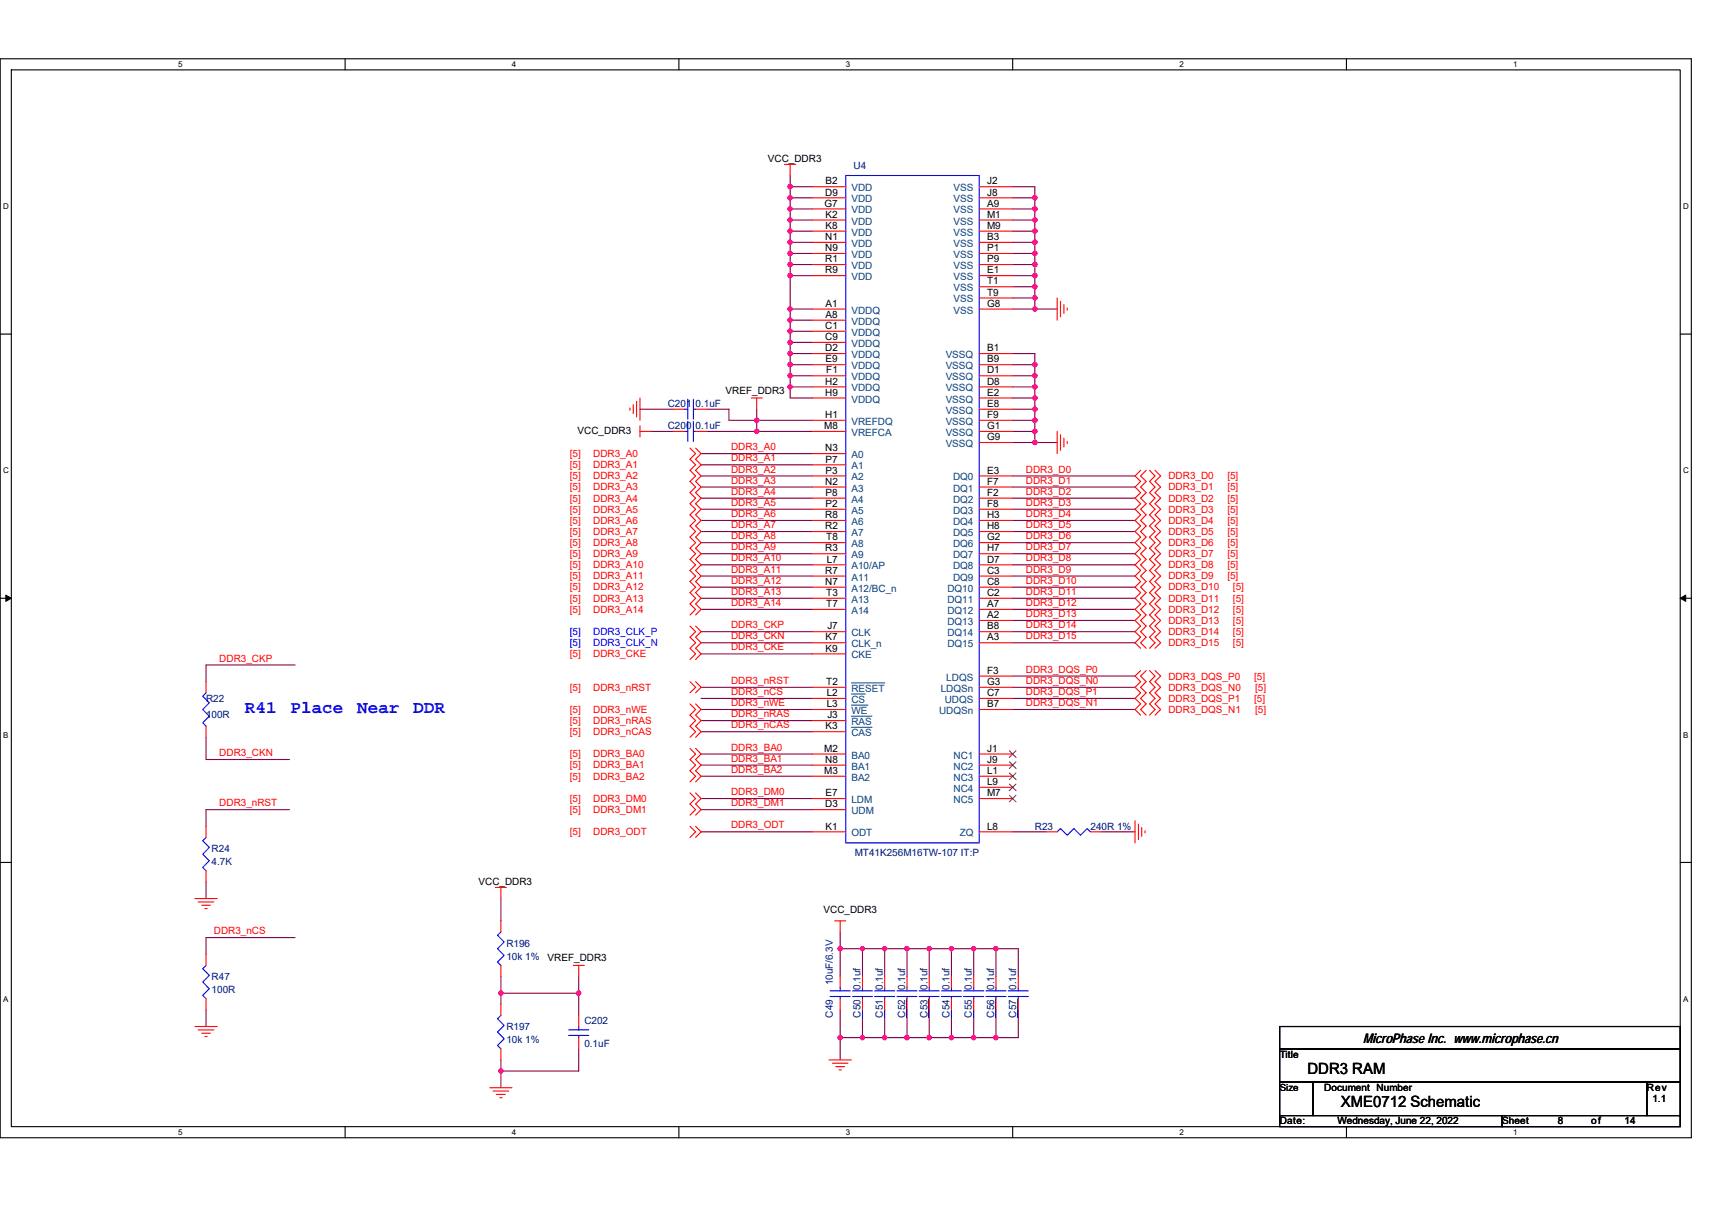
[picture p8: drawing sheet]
<svg xmlns="http://www.w3.org/2000/svg" width="297mm" height="210mm" viewBox="0 0 297 210" stroke-linecap="round" stroke-linejoin="round" font-family="sans-serif">
<path d="M0 10.2h293.5v187.2h-293.5zM2 12.1h289.5v183.4h-289.5z" fill="none" stroke="#000" stroke-width=".19"/>
<g fill="#fff">
<path d="M30.9 10.4h.8v1.6h-.8z"/>
<path d="M30.9 195.7h.8v1.6h-.8z"/>
</g>
<path d="M59.9 10.2v1.9M59.9 195.5v1.9" fill="none" stroke="#000" stroke-width=".19"/>
<g fill="#fff">
<path d="M88.8 10.4h.8v1.6h-.8z"/>
<path d="M88.8 195.7h.8v1.6h-.8z"/>
</g>
<path d="M117.8 10.2v1.9M117.8 195.5v1.9" fill="none" stroke="#000" stroke-width=".19"/>
<g fill="#fff">
<path d="M146.7 10.4h.8v1.6h-.8z"/>
<path d="M146.7 195.7h.8v1.6h-.8z"/>
</g>
<path d="M175.7 10.2v1.9M175.7 195.5v1.9" fill="none" stroke="#000" stroke-width=".19"/>
<g fill="#fff">
<path d="M204.7 10.4h.7v1.6h-.7z"/>
<path d="M204.7 195.7h.7v1.6h-.7z"/>
</g>
<path d="M233.6 10.2v1.9M233.6 195.5v1.9" fill="none" stroke="#000" stroke-width=".19"/>
<g fill="#fff">
<path d="M262.6 10.4h.7v1.6h-.7z"/>
<path d="M262.6 195.7h.7v1.6h-.7z"/>
<path d="M.5 35.1h1v1.5h-1z"/>
<path d="M292 35.1h1v1.5h-1z"/>
<path d="M.5 80.9h1v1.5h-1z"/>
<path d="M292 80.9h1v1.5h-1z"/>
</g>
<path d="M0 58h2M291.5 58h2" fill="none" stroke="#000" stroke-width=".19"/>
<g fill="#fff">
<path d="M.5 126.7h.9v1.6h-.9z"/>
<path d="M292 126.7h.9v1.6h-.9z"/>
</g>
<path d="M0 103.8h2M291.5 103.8h2" fill="none" stroke="#000" stroke-width=".19"/>
<path d="M1 103.3l1 .5-1 .6zM291.5 103.8l1-.5v1.1z" fill="#000" stroke="#000" stroke-width=".17"/>
<g fill="#fff">
<path d="M.5 172.6h.9v1.5h-.9z"/>
<path d="M292 172.6h.9v1.5h-.9z"/>
</g>
<path d="M0 149.7h2M291.5 149.7h2M222 178.1h69.5v3.9h-69.5zM222 182h69.5v5.8h-69.5zM222 187.8h5.8v5.8h-5.8zM222 193.6h38.6v1.9h-38.6zM227.8 187.8h57.9v5.8h-57.9zM260.6 193.6h30.9v1.9h-30.9zM285.7 187.8h5.8v5.8h-5.8z" fill="none" stroke="#000" stroke-width=".19"/>
<g fill="none" stroke="#800040" stroke-width=".19">
<path d="M137.1 32.4v1.9M137.1 34.3v2M137.1 30.5v1.9M137.1 38.2v1.9M137.1 34.3h3.8M137.1 36.3h3.8M137.1 32.4h3.8M137.1 38.2h3.8M137.1 36.3v1.9M175.7 38.2h3.9M175.7 32.4h3.9v1.9M175.7 34.3h3.9"/>
<path d="M175.7 36.3h3.9M179.6 38.2v1.9M179.6 34.3v2M179.6 36.3v1.9M137.1 47.8v5.8M137.1 40.1v2M137.1 44v1.9M137.1 53.6v2M137.1 45.9v1.9M137.1 42.1v1.9M137.1 59.4v2M137.1 55.6v1.9"/>
<path d="M137.1 57.5v1.9M137.1 42.1h3.8M137.1 44h3.8M137.1 40.1h3.8M137.1 59.4h3.8M137.1 53.6h3.8M137.1 55.6h3.8M137.1 45.9h3.8M137.1 57.5h3.8M137.1 47.8h3.8M175.7 45.9h3.9M175.7 53.6h3.9"/>
<path d="M175.7 40.1h3.9M175.7 42.1h3.9M175.7 47.8h3.9M175.7 49.8h3.9M175.7 51.7h3.9M175.7 44h3.9M179.6 53.6h3.8M179.6 45.9v1.9M179.6 47.8v2M179.6 40.1v2M179.6 49.8v1.9M179.6 42.1v1.9"/>
<path d="M179.6 44v1.9M179.6 51.7v1.9M111 71h5.8M113 74.9h3.8M121.6 78.7h19.3M122.6 74.9h8.7M122.6 71h3.9v1.9h4.8v2M131.3 74.9h9.6M131.3 71v1.9h9.6M137.1 67.1v2h3.8M137.1 61.4v1.9M137.1 63.3v1.9"/>
<path d="M137.1 67.1h3.8M137.1 61.4h3.8M137.1 63.3h3.8M137.1 65.2h3.8M137.1 65.2v1.9M175.7 76.8h3.9M175.7 61.4h3.9v1.9M175.7 69.1h3.9M175.7 63.3h3.9M175.7 65.2h3.9M175.7 71h3.9M175.7 72.9h3.9"/>
<path d="M175.7 74.9h3.9M175.7 67.1h3.9M179.6 69.1v1.9M179.6 76.8h3.8M179.6 71v1.9M179.6 63.3v1.9M179.6 72.9v2M179.6 65.2v1.9M179.6 67.1v2M179.6 74.9v1.9M121.6 80.7h19.3M121.6 94.2h19.3"/>
<path d="M121.6 82.6h19.3M121.6 86.4h19.3M121.6 84.5h19.3M121.6 88.4h19.3M121.6 98h19.3M121.6 92.2h19.3M121.6 90.3h19.3M121.6 96.1h19.3M121.6 100h19.3M175.7 96.1h21.2M175.7 88.4h21.2M175.7 90.3h21.2"/>
<path d="M175.7 92.2h21.2M175.7 94.2h21.2M175.7 84.5h21.2M175.7 86.4h21.2M175.7 98h21.2M175.7 100h21.2M175.7 82.6h21.2M51.2 115.4h-15.5v2.9M121.6 105.7h19.3M121.6 103.8h19.3M121.6 101.9h19.3M121.6 113.5h19.3"/>
<path d="M121.6 109.6h19.3M121.6 111.5h19.3M121.6 119.3h19.3M175.7 117.3h21.2M175.7 119.3h21.2M175.7 101.9h21.2M175.7 105.7h21.2M175.7 107.7h21.2M175.7 109.6h21.2M175.7 111.5h21.2M175.7 103.8h21.2M35.7 128v3.8h14.5"/>
<path d="M121.6 138.6h19.3M121.6 132.8h19.3M121.6 134.7h19.3M121.6 130.9h19.3M121.6 125.1h19.3M121.6 127h19.3M121.6 123.1h19.3M121.6 121.2h19.3M175.7 121.2h21.2M175.7 123.1h21.2M35.7 153.1v2.8M50.2 140.5h-14.5v2.9"/>
<path d="M86.9 155.9v3.9M121.6 140.5h19.3M121.6 144.4h19.3M175.7 144.4h5.8M191.2 144.4h5.7M35.7 175.2v2.9M51.2 162.7h-15.5v2.9M86.9 172.4h13.5M86.9 169.5v2.9M86.9 172.4v1.9M100.4 169.5v2.9M100.4 172.4v3.8"/>
<path d="M145.8 161.7v2.9M145.8 164.6h3.8M145.8 175.2v4.9M145.8 164.6v4.9M149.6 175.2v4.9M149.6 164.6v4.9M149.6 164.6h3.9M153.5 164.6v4.9M153.5 164.6h3.9M153.5 175.2v4.9M157.4 175.2v4.9M157.4 164.6v4.9"/>
<path d="M157.4 164.6h3.8M161.2 164.6h3.9v4.9M161.2 164.6v4.9M161.2 175.2v4.9M165.1 175.2v4.9M165.1 164.6h3.8M168.9 164.6v4.9M168.9 164.6h3.9M168.9 175.2v4.9M172.8 175.2v4.9M172.8 164.6v4.9M172.8 164.6h3.9v4.9"/>
<path d="M176.7 175.2v4.9h-3.9M86.9 185.9v2.9M86.9 183.9v2M100.4 182v3.9h-13.5M145.8 180.1h3.8M145.8 180.1v3.8M149.6 180.1h3.9M153.5 180.1h3.9M157.4 180.1h3.8M161.2 180.1h3.9M165.1 180.1h3.8M168.9 180.1h3.9"/>
</g>
<g fill="#f0f" stroke="#f0f" stroke-width=".19">
<circle cx="179.6" cy="71" r=".38"/>
<circle cx="179.6" cy="69.1" r=".38"/>
<circle cx="179.6" cy="47.8" r=".38"/>
<circle cx="179.6" cy="45.9" r=".38"/>
<circle cx="179.6" cy="40.1" r=".38"/>
<circle cx="179.6" cy="38.2" r=".38"/>
<circle cx="179.6" cy="36.2" r=".38"/>
<circle cx="179.6" cy="34.3" r=".38"/>
<circle cx="179.6" cy="49.8" r=".38"/>
<circle cx="179.6" cy="44" r=".38"/>
<circle cx="179.6" cy="42" r=".38"/>
<circle cx="179.6" cy="63.3" r=".38"/>
<circle cx="179.6" cy="65.2" r=".38"/>
<circle cx="179.6" cy="53.6" r=".38"/>
<circle cx="179.6" cy="51.7" r=".38"/>
<circle cx="137.1" cy="32.4" r=".38"/>
<circle cx="179.6" cy="72.9" r=".38"/>
<circle cx="179.6" cy="67.1" r=".38"/>
<circle cx="137.1" cy="47.8" r=".38"/>
<circle cx="137.1" cy="36.2" r=".38"/>
<circle cx="137.1" cy="34.3" r=".38"/>
<circle cx="179.6" cy="76.8" r=".38"/>
<circle cx="179.6" cy="74.9" r=".38"/>
<circle cx="137.1" cy="53.6" r=".38"/>
<circle cx="137.1" cy="42" r=".38"/>
<circle cx="137.1" cy="45.9" r=".38"/>
<circle cx="137.1" cy="44" r=".38"/>
<circle cx="137.1" cy="40.1" r=".38"/>
<circle cx="137.1" cy="38.2" r=".38"/>
<circle cx="137.1" cy="55.5" r=".38"/>
<circle cx="137.1" cy="67.1" r=".38"/>
<circle cx="137.1" cy="61.3" r=".38"/>
<circle cx="137.1" cy="63.3" r=".38"/>
<circle cx="137.1" cy="59.4" r=".38"/>
<circle cx="137.1" cy="57.5" r=".38"/>
<circle cx="137.1" cy="65.2" r=".38"/>
<circle cx="149.6" cy="180.1" r=".38"/>
<circle cx="145.8" cy="180.1" r=".38"/>
<circle cx="153.5" cy="180.1" r=".38"/>
<circle cx="157.4" cy="180.1" r=".38"/>
<circle cx="161.2" cy="180.1" r=".38"/>
<circle cx="165.1" cy="180.1" r=".38"/>
<circle cx="172.8" cy="180.1" r=".38"/>
<circle cx="168.9" cy="180.1" r=".38"/>
<circle cx="149.6" cy="164.6" r=".38"/>
<circle cx="145.8" cy="164.6" r=".38"/>
<circle cx="157.4" cy="164.6" r=".38"/>
<circle cx="153.5" cy="164.6" r=".38"/>
<circle cx="172.8" cy="164.6" r=".38"/>
<circle cx="165.1" cy="164.6" r=".38"/>
<circle cx="161.2" cy="164.6" r=".38"/>
<circle cx="168.9" cy="164.6" r=".38"/>
<circle cx="131.3" cy="74.9" r=".38"/>
<circle cx="131.3" cy="72.9" r=".38"/>
<circle cx="86.9" cy="185.9" r=".38"/>
<circle cx="86.9" cy="172.3" r=".38"/>
<circle cx="100.4" cy="172.3" r=".38"/>
</g>
<g fill="none" stroke="#f00" stroke-width=".19">
<path d="M136.1 28.5h2M137.1 28.5v2M140.9 32.4h5.8M140.9 34.3h5.8M140.9 36.3h5.8M140.9 38.2h5.8M169.9 32.4h5.8M169.9 34.3h5.8M169.9 36.3h5.8M169.9 38.2h5.8M140.9 40.1h5.8M140.9 42.1h5.8"/>
<path d="M140.9 44h5.8M140.9 45.9h5.8M140.9 47.8h5.8M140.9 53.6h5.8M140.9 55.6h5.8M140.9 57.5h5.8M140.9 59.4h5.8M169.9 40.1h5.8M169.9 42.1h5.8M169.9 44h5.8M169.9 45.9h5.8M169.9 47.8h5.8"/>
<path d="M169.9 49.8h5.8M169.9 51.7h5.8M169.9 53.6h5.8M183.4 51.7v3.9M184 52.3v2.7M184.6 52.9v1.5M185.2 53.4v.4M109.3 70.8v.4M109.9 70.2v1.6M110.4 69.7v2.6M111 74.9h2M111 73.9v1.9"/>
<path d="M111 69.1v3.8M116.8 74.9h2M116.8 71h2M119.7 77.8l1 .9-1 1 1 1-1 .9 1 1-1 .9 1 1-1 1 1 .9-1 1 1 1-1 .9 1 1-1 1 1 .9-1 1 1 1-1 .9 1 1-1 1 1 .9-1 1 1 1-1 .9 1 1-1 .9 1 1-1 1 1 .9-1 1M120.7 74.9h1.9M120.7 71h1.9M120.7 77.8l.9 .9-.9 1 .9 1-.9 .9 .9 1-.9 .9 .9 1-.9 1 .9 .9-.9 1 .9 1-.9 .9 .9 1-.9 1 .9 .9-.9 1 .9 1-.9 .9 .9 1-.9 1 .9 .9-.9 1 .9 1-.9 .9 .9 1-.9 .9 .9 1-.9 1 .9 .9-.9 1M130.3 69.1h2M131.3 69.1v1.9M140.9 78.7h5.8M140.9 72.9h5.8M140.9 74.9h5.8"/>
<path d="M140.9 61.4h5.8M140.9 63.3h5.8M140.9 65.2h5.8M140.9 67.1h5.8M140.9 69.1h5.8M169.9 61.4h5.8M169.9 63.3h5.8M169.9 65.2h5.8M169.9 67.1h5.8M169.9 69.1h5.8M169.9 71h5.8M169.9 72.9h5.8"/>
<path d="M169.9 74.9h5.8M169.9 76.8h5.8M183.4 74.9v3.8M184 75.4v2.7M184.6 76v1.6M185.2 76.6v.4M140.9 98h5.8M140.9 100h5.8M140.9 80.7h5.8M140.9 82.6h5.8M140.9 84.5h5.8M140.9 86.4h5.8"/>
<path d="M140.9 88.4h5.8M140.9 90.3h5.8M140.9 92.2h5.8M140.9 94.2h5.8M140.9 96.1h5.8M169.9 82.6h5.8M169.9 84.5h5.8M169.9 86.4h5.8M169.9 88.4h5.8M169.9 90.3h5.8M169.9 92.2h5.8M169.9 94.2h5.8"/>
<path d="M169.9 96.1h5.8M169.9 98h5.8M169.9 100h5.8M197.9 81.6l-1 1 1 .9-1 1 1 1-1 .9 1 1-1 1 1 .9-1 1 1 1-1 .9 1 1-1 1 1 .9-1 1 1 1-1 .9 1 1-1 1 1 .9-1 1 1 .9-1 1 1 1-1 .9 1 1-1 1 1 .9-1 1 1 1-1 .9 1 1M198.9 81.6l-1 1 1 .9-1 1 1 1-1 .9 1 1-1 1 1 .9-1 1 1 1-1 .9 1 1-1 1 1 .9-1 1 1 1-1 .9 1 1-1 1 1 .9-1 1 1 .9-1 1 1 1-1 .9 1 1-1 1 1 .9-1 1 1 1-1 .9 1 1M199.4 81.6l1 1-1 .9 1 1-1 1 1 .9-1 1 1 1-1 .9 1 1-1 1 1 .9-1 1 1 1-1 .9 1 1-1 1 1 .9-1 1 1 1-1 .9 1 1-1 .9 1 1-1 1 1 .9-1 1 1 1-1 .9 1 1-1 1 1 .9-1 1M200.4 81.6l1 1-1 .9 1 1-1 1 1 .9-1 1 1 1-1 .9 1 1-1 1 1 .9-1 1 1 1-1 .9 1 1-1 1 1 .9-1 1 1 1-1 .9 1 1-1 .9 1 1-1 1 1 .9-1 1 1 1-1 .9 1 1-1 1 1 .9-1 1M35.7 118.3v1.9M119.7 108.6l1 1-1 1 1 .9-1 1 1 1-1 .9M119.7 118.3l1 1-1 .9M120.7 108.6l.9 1-.9 1 .9 .9-.9 1 .9 1-.9 .9M120.7 118.3l.9 1-.9 .9"/>
<path d="M140.9 109.6h5.8M140.9 111.5h5.8M140.9 113.5h5.8M140.9 119.3h5.8M140.9 101.9h5.8M140.9 103.8h5.8M140.9 105.7h5.8M169.9 101.9h5.8M169.9 103.8h5.8M169.9 105.7h5.8M169.9 107.7h5.8M169.9 109.6h5.8"/>
<path d="M169.9 111.5h5.8M169.9 117.3h5.8M169.9 119.3h5.8M197.9 116.4l-1 .9 1 1-1 1 1 .9-1 1 1 1-1 .9 1 1M198.9 116.4l-1 .9 1 1-1 1 1 .9-1 1 1 1-1 .9 1 1M199.4 116.4l1 .9-1 1 1 1-1 .9 1 1-1 1 1 .9-1 1M200.4 116.4l1 .9-1 1 1 1-1 .9 1 1-1 1 1 .9-1 1M35.7 126v2M119.7 129.9l1 1-1 .9 1 1-1 1 1 .9-1 1M119.7 137.6l1 1-1 .9 1 1-1 1M119.7 122.2l1 .9-1 1 1 1-1 .9 1 1-1 1M120.7 129.9l.9 1-.9 .9 .9 1-.9 1 .9 .9-.9 1"/>
<path d="M120.7 137.6l.9 1-.9 .9 .9 1-.9 1M120.7 122.2l.9 .9-.9 1 .9 1-.9 .9 .9 1-.9 1M140.9 121.2h5.8M140.9 127h5.8M140.9 125.1h5.8M140.9 123.1h5.8M140.9 130.9h5.8M140.9 132.8h5.8M140.9 134.7h5.8M140.9 138.6h5.8M169.9 121.2h5.8M169.9 123.1h5.8"/>
<path d="M169.9 130.9h5.8M169.9 132.8h5.8M169.9 134.7h5.8M169.9 136.6h5.8M169.9 138.6h5.8M33.8 155.9h3.9M34.4 156.5h2.7M35 157.1h1.5M35.6 157.7h.3M35.7 151.1v2M35.7 143.4v1.9M85.9 154h2"/>
<path d="M86.9 159.8v1.9M86.9 154v1.9M119.7 143.4l1 1-1 .9M120.7 143.4l.9 1-.9 .9M140.9 140.5h5.8M140.9 144.4h5.8M144.8 159.8h1.9M145.8 159.8v1.9M169.9 144.4h5.8M181.5 144.4h1.9M189.2 144.4h2M196.9 142.4v3.9"/>
<path d="M197.5 143v2.7M198.1 143.6v1.5M198.7 144.2v.3M33.8 178.1h3.9M34.4 178.7h2.7M35 179.3h1.5M35.6 179.9h.3M35.7 173.3v1.9M35.7 165.6v1.9M86.9 167.5v2M86.9 174.3v1.9M99.5 167.5h1.9"/>
<path d="M100.4 167.5v2M100.4 176.2v1.9M145.8 173.3v1.9M145.8 169.5v1.9M149.6 173.3v1.9M149.6 169.5v1.9M153.5 173.3v1.9M153.5 169.5v1.9M157.4 173.3v1.9M157.4 169.5v1.9M161.2 173.3v1.9M161.2 169.5v1.9"/>
<path d="M165.1 173.3v1.9M165.1 169.5v1.9M168.9 173.3v1.9M168.9 169.5v1.9M172.8 173.3v1.9M172.8 169.5v1.9M176.7 173.3v1.9M176.7 169.5v1.9M85 188.8h3.8M85.6 189.3h2.7M86.1 189.9h1.6M86.7 190.5h.4"/>
<path d="M86.9 182v1.9M100.4 180.1v1.9M143.8 183.9h3.9M144.4 184.5h2.7M145 185.1h1.6M145.6 185.7h.4"/>
</g>
<g fill="none" stroke="#00f" stroke-width=".19">
<path d="M146.7 30.5h23.2v115.8h-23.2zM118.8 74.9h.5M118.8 71h.5M119.3 73.1v3.5M119.3 69.3v3.4M120.3 74.9h.4M120.3 71h.4M120.3 73.1v3.5M120.3 69.3v3.4M35.7 120.2l-.5 .6 1.1 1.2-1.1 1.1 1.1 1.2-1.1 1.1 .5 .6M35.7 145.3l-.5 .6 1.1 1.2-1.1 1.1 1.1 1.2-1.1 1.1 .5 .6M183.4 144.4l.6-.6 1.2 1.1 1.1-1.1 1.2 1.1 1.1-1.1 .6 .6"/>
<path d="M35.7 167.5l-.5 .6 1.1 1.2-1.1 1.1 1.1 1.2-1.1 1.1 .5 .6M86.9 161.7l-.6 .6 1.2 1.2-1.2 1.1 1.2 1.2-1.2 1.1 .6 .6M86.9 176.2l-.6 .6 1.2 1.1-1.2 1.2 1.2 1.2-1.2 1.1 .6 .6M98.7 178.7h3.4M98.7 179.7h3.4M100.4 179.7v.4M100.4 178.1v.6M144 172h3.5M144 172.9h3.5M145.8 172.9v.4M145.8 171.4v.6M147.9 172h3.5"/>
<path d="M147.9 172.9h3.5M149.6 172.9v.4M149.6 171.4v.6M151.8 172h3.4M151.8 172.9h3.4M153.5 172.9v.4M153.5 171.4v.6M155.6 172h3.5M155.6 172.9h3.5M157.4 172.9v.4M157.4 171.4v.6M159.5 172h3.5"/>
<path d="M159.5 172.9h3.5M161.2 172.9v.4M161.2 171.4v.6M163.3 172h3.5M163.3 172.9h3.5M165.1 172.9v.4M165.1 171.4v.6M167.2 172h3.5M167.2 172.9h3.5M168.9 172.9v.4M168.9 171.4v.6M171.1 172h3.4"/>
<path d="M171.1 172.9h3.4M172.8 172.9v.4M172.8 171.4v.6M174.9 172h3.5M174.9 172.9h3.5M176.7 172.9v.4M176.7 171.4v.6"/>
</g>
<path d="M147.7 118.5h5.8M147.7 120.4h2.4M147.7 126.2h3.6M147.7 124.3h3.6M147.7 122.4h2.9" fill="none" stroke="#004080" stroke-width=".17"/>
<path d="M175.1 130.3l1.2 1.1M175.1 132.2l1.2 1.2M175.1 134.1l1.2 1.2M175.1 136.1l1.2 1.1M175.1 138l1.2 1.2M176.3 130.3l-1.2 1.1M176.3 132.2l-1.2 1.2M176.3 134.1l-1.2 1.2M176.3 136.1l-1.2 1.1M176.3 138l-1.2 1.2" fill="none" stroke="#804000" stroke-width=".17"/>
<path d="M149.6 173.4v3.2M153.4 173.4v3.2M157.3 173.4v3.2M161.2 173.4v3.2M165 173.4v3.2M168.9 173.4v3.2M172.7 173.4v3.2M176.6 173.4v3.2" fill="none" stroke="#000080" stroke-width=".17"/>
<g font-size="3.1" fill="#00f">
<text x="42.5" y="123.8">R41</text>
<text x="50.4" y="123.8">Place</text>
<text x="62" y="123.8">Near</text>
<text x="71.7" y="123.8">DDR</text>
</g>
<g font-size="2.7">
<text x="226.9" y="186.3">DDR3 RAM</text>
<text x="232.6" y="192.1">XME0712 Schematic</text>
</g>
<text font-size="2.3" x="236.5" y="181.1">MicroPhase Inc. www.microphase.cn</text>
<g font-size="1.7">
<text x="133.2" y="28.2">VCC_DDR3</text>
<text x="143.1" y="35.9">G7</text>
<text x="143.2" y="33.9">D9</text>
<text x="143.3" y="32">B2</text>
<text x="171.3" y="32">J2</text>
<text x="171.3" y="33.9">J8</text>
<text x="171.3" y="35.9">A9</text>
<text x="143.2" y="41.7">N1</text>
<text x="143.3" y="37.8">K2</text>
<text x="143.3" y="39.7">K8</text>
<text x="171.3" y="37.8">M1</text>
<text x="171.3" y="39.7">M9</text>
<text x="171.3" y="41.7">B3</text>
<text x="143.2" y="43.6">N9</text>
<text x="143.2" y="45.5">R1</text>
<text x="143.2" y="47.4">R9</text>
<text x="171.3" y="43.6">P1</text>
<text x="171.3" y="45.5">P9</text>
<text x="171.3" y="47.4">E1</text>
<text x="143.3" y="53.2">A1</text>
<text x="171.3" y="49.4">T1</text>
<text x="171.3" y="51.3">T9</text>
<text x="171.3" y="53.2">G8</text>
<text x="143.2" y="57.1">C1</text>
<text x="143.2" y="59">C9</text>
<text x="143.3" y="55.2">A8</text>
<text x="143.2" y="61">D2</text>
<text x="143.3" y="62.9">E9</text>
<text x="143.4" y="64.8">F1</text>
<text x="171.3" y="61">B1</text>
<text x="171.3" y="62.9">B9</text>
<text x="171.3" y="64.8">D1</text>
<text x="125.9" y="68.3">VREF_DDR3</text>
<text x="143.2" y="66.7">H2</text>
<text x="143.2" y="68.7">H9</text>
<text x="171.3" y="66.7">D8</text>
<text x="171.3" y="68.7">E2</text>
<text x="171.3" y="70.6">E8</text>
<text x="100.2" y="75.2">VCC_DDR3</text>
<text x="143" y="74.5">M8</text>
<text x="143.2" y="72.5">H1</text>
<text x="171.3" y="72.5">F9</text>
<text x="171.3" y="74.5">G1</text>
<text x="171.3" y="76.4">G9</text>
<text x="143.2" y="78.3">N3</text>
<text x="143.3" y="80.3">P7</text>
<text x="143.3" y="82.2">P3</text>
<text x="171.3" y="82.2">E3</text>
<text x="143.2" y="84.1">N2</text>
<text x="143.2" y="89.9">R8</text>
<text x="143.3" y="86">P8</text>
<text x="143.3" y="88">P2</text>
<text x="171.3" y="84.1">F7</text>
<text x="171.3" y="86">F2</text>
<text x="171.3" y="88">F8</text>
<text x="171.3" y="89.9">H3</text>
<text x="143.2" y="91.8">R2</text>
<text x="143.2" y="95.7">R3</text>
<text x="143.4" y="93.8">T8</text>
<text x="171.3" y="91.8">H8</text>
<text x="171.3" y="93.8">G2</text>
<text x="171.3" y="95.7">H7</text>
<text x="143.2" y="99.6">R7</text>
<text x="143.2" y="101.5">N7</text>
<text x="143.4" y="97.6">L7</text>
<text x="171.3" y="101.5">C8</text>
<text x="171.3" y="97.6">D7</text>
<text x="171.3" y="99.6">C3</text>
<text x="143.4" y="103.4">T3</text>
<text x="143.4" y="105.3">T7</text>
<text x="171.3" y="103.4">C2</text>
<text x="171.3" y="105.3">A7</text>
<text x="171.3" y="107.3">A2</text>
<text x="143.3" y="111.1">K7</text>
<text x="143.3" y="113.1">K9</text>
<text x="143.5" y="109.2">J7</text>
<text x="171.3" y="109.2">B8</text>
<text x="171.3" y="111.1">A3</text>
<text x="143.4" y="118.9">T2</text>
<text x="171.3" y="118.9">G3</text>
<text x="171.3" y="116.9">F3</text>
<text x="143.4" y="120.8">L2</text>
<text x="143.4" y="122.7">L3</text>
<text x="143.5" y="124.7">J3</text>
<text x="171.3" y="122.7">B7</text>
<text x="171.3" y="120.8">C7</text>
<text x="143" y="130.5">M2</text>
<text x="143.3" y="126.6">K3</text>
<text x="171.3" y="130.5">J1</text>
<text x="143" y="134.3">M3</text>
<text x="143.2" y="132.4">N8</text>
<text x="171.3" y="132.4">J9</text>
<text x="171.3" y="134.3">L1</text>
<text x="171.3" y="136.2">L9</text>
<text x="143.2" y="140.1">D3</text>
<text x="143.3" y="138.2">E7</text>
<text x="143.3" y="144">K1</text>
<text x="171.3" y="144">L8</text>
<text x="171.3" y="138.2">M7</text>
<text x="83" y="153.6">VCC_DDR3</text>
<text x="142.9" y="158.5">VCC_DDR3</text>
<text x="95" y="166.8">VREF_DDR3</text>
<text x="222" y="183.6">Title</text>
<text x="222" y="189.3">Size</text>
<text x="229.8" y="189.3">Document Number</text>
<text x="285.7" y="189.3">Rev</text>
<text x="286.7" y="191.3">1.1</text>
<text x="222" y="195.1">Date:</text>
<text x="232.1" y="195.1">Wednesday, June 22, 2022</text>
<text x="260.6" y="195.1">Sheet</text>
<text x="270.3" y="195.1">8</text>
<text x="276.1" y="195.1">of</text>
<text x="281.9" y="195.1">14</text>
</g>
<g font-size="1.7" fill="#000080">
<text x="148.1" y="29.3">U4</text>
<text x="115.9" y="70.6">C201 0.1uF</text>
<text x="115.9" y="74.5">C200 0.1uF</text>
<text x="35.7" y="121.8">R22</text>
<text x="35.7" y="124.7">100R</text>
<text x="179.6" y="144">R23</text>
<text x="189.2" y="144">240R 1%</text>
<text x="36.7" y="147.8">R24</text>
<text x="148.3" y="148.6">MT41K256M16TW-107 IT:P</text>
<text x="36.7" y="150.2">4.7K</text>
<text x="87.9" y="164.3">R196</text>
<text x="87.9" y="166.6">10k 1%</text>
<text x="36.7" y="170">R47</text>
<text x="36.7" y="172.4">100R</text>
<text x="144.5" y="171" transform="rotate(-90 144.5 171)">10uF/6.3V</text>
<text x="149.3" y="171.8" transform="rotate(-90 149.3 171.8)">0.1uf</text>
<text x="153.2" y="171.8" transform="rotate(-90 153.2 171.8)">0.1uf</text>
<text x="157" y="171.8" transform="rotate(-90 157 171.8)">0.1uf</text>
<text x="160.9" y="171.8" transform="rotate(-90 160.9 171.8)">0.1uf</text>
<text x="164.8" y="171.8" transform="rotate(-90 164.8 171.8)">0.1uf</text>
<text x="168.6" y="171.8" transform="rotate(-90 168.6 171.8)">0.1uf</text>
<text x="172.5" y="171.8" transform="rotate(-90 172.5 171.8)">0.1uf</text>
<text x="176.3" y="171.8" transform="rotate(-90 176.3 171.8)">0.1uf</text>
<text x="87.9" y="178.7">R197</text>
<text x="101.4" y="177.8">C202</text>
<text x="144.5" y="176.6" transform="rotate(-90 144.5 176.6)">C49</text>
<text x="149.3" y="176.6" transform="rotate(-90 149.3 176.6)">C50</text>
<text x="153.2" y="176.6" transform="rotate(-90 153.2 176.6)">C51</text>
<text x="157" y="176.6" transform="rotate(-90 157 176.6)">C52</text>
<text x="160.9" y="176.6" transform="rotate(-90 160.9 176.6)">C53</text>
<text x="164.8" y="176.6" transform="rotate(-90 164.8 176.6)">C54</text>
<text x="168.6" y="176.6" transform="rotate(-90 168.6 176.6)">C55</text>
<text x="172.5" y="176.6" transform="rotate(-90 172.5 176.6)">C56</text>
<text x="176.3" y="176.6" transform="rotate(-90 176.3 176.6)">C57</text>
<text x="87.9" y="181">10k 1%</text>
<text x="101.4" y="181.6">0.1uF</text>
</g>
<g font-size="1.7" fill="#004080">
<text x="147.7" y="33.2">VDD</text>
<text x="147.7" y="35.1">VDD</text>
<text x="165.4" y="33.2">VSS</text>
<text x="165.4" y="35.1">VSS</text>
<text x="147.7" y="37">VDD</text>
<text x="147.7" y="39">VDD</text>
<text x="147.7" y="40.9">VDD</text>
<text x="165.4" y="37">VSS</text>
<text x="165.4" y="39">VSS</text>
<text x="165.4" y="40.9">VSS</text>
<text x="147.7" y="42.8">VDD</text>
<text x="147.7" y="44.8">VDD</text>
<text x="147.7" y="46.7">VDD</text>
<text x="165.4" y="42.8">VSS</text>
<text x="165.4" y="44.8">VSS</text>
<text x="165.4" y="46.7">VSS</text>
<text x="147.7" y="48.6">VDD</text>
<text x="165.4" y="48.6">VSS</text>
<text x="165.4" y="50.5">VSS</text>
<text x="165.4" y="52.5">VSS</text>
<text x="147.7" y="54.4">VDDQ</text>
<text x="147.7" y="56.3">VDDQ</text>
<text x="147.7" y="58.3">VDDQ</text>
<text x="165.4" y="54.4">VSS</text>
<text x="147.7" y="60.2">VDDQ</text>
<text x="147.7" y="62.1">VDDQ</text>
<text x="147.7" y="64.1">VDDQ</text>
<text x="147.7" y="66">VDDQ</text>
<text x="164.1" y="62.1">VSSQ</text>
<text x="164.1" y="64.1">VSSQ</text>
<text x="164.1" y="66">VSSQ</text>
<text x="147.7" y="67.9">VDDQ</text>
<text x="147.7" y="69.8">VDDQ</text>
<text x="164.1" y="67.9">VSSQ</text>
<text x="164.1" y="69.8">VSSQ</text>
<text x="164.1" y="71.8">VSSQ</text>
<text x="147.7" y="73.7">VREFDQ</text>
<text x="147.7" y="75.6">VREFCA</text>
<text x="164.1" y="73.7">VSSQ</text>
<text x="164.1" y="75.6">VSSQ</text>
<text x="164.1" y="77.6">VSSQ</text>
<text x="147.7" y="79.5">A0</text>
<text x="147.7" y="81.4">A1</text>
<text x="147.7" y="83.4">A2</text>
<text x="165.4" y="83.4">DQ0</text>
<text x="147.7" y="85.3">A3</text>
<text x="147.7" y="87.2">A4</text>
<text x="147.7" y="89.2">A5</text>
<text x="165.4" y="85.3">DQ1</text>
<text x="165.4" y="87.2">DQ2</text>
<text x="165.4" y="89.2">DQ3</text>
<text x="147.7" y="91.1">A6</text>
<text x="147.7" y="93">A7</text>
<text x="147.7" y="95">A8</text>
<text x="165.4" y="91.1">DQ4</text>
<text x="165.4" y="93">DQ5</text>
<text x="165.4" y="95">DQ6</text>
<text x="147.7" y="98.8">A10/AP</text>
<text x="147.7" y="100.8">A11</text>
<text x="147.7" y="96.9">A9</text>
<text x="165.4" y="96.9">DQ7</text>
<text x="165.4" y="98.8">DQ8</text>
<text x="165.4" y="100.8">DQ9</text>
<text x="147.7" y="102.7">A12/BC_n</text>
<text x="147.7" y="104.6">A13</text>
<text x="147.7" y="106.5">A14</text>
<text x="164.4" y="102.7">DQ10</text>
<text x="164.4" y="104.6">DQ11</text>
<text x="164.4" y="106.5">DQ12</text>
<text x="147.7" y="110.4">CLK</text>
<text x="147.7" y="112.3">CLK_n</text>
<text x="164.4" y="108.5">DQ13</text>
<text x="164.4" y="110.4">DQ14</text>
<text x="164.4" y="112.3">DQ15</text>
<text x="147.7" y="114.3">CKE</text>
<text x="164.2" y="118.1">LDQS</text>
<text x="147.7" y="122">CS</text>
<text x="147.7" y="120.1">RESET</text>
<text x="147.7" y="125.8">RAS</text>
<text x="147.7" y="123.9">WE</text>
<text x="162.9" y="123.9">UDQSn</text>
<text x="163.2" y="120.1">LDQSn</text>
<text x="163.9" y="122">UDQS</text>
<text x="147.7" y="127.8">CAS</text>
<text x="147.7" y="131.6">BA0</text>
<text x="165.5" y="131.6">NC1</text>
<text x="147.7" y="133.6">BA1</text>
<text x="147.7" y="135.5">BA2</text>
<text x="165.5" y="133.6">NC2</text>
<text x="165.5" y="135.5">NC3</text>
<text x="165.5" y="137.4">NC4</text>
<text x="147.7" y="139.4">LDM</text>
<text x="147.7" y="141.3">UDM</text>
<text x="165.5" y="139.4">NC5</text>
<text x="147.7" y="145.1">ODT</text>
<text x="166.5" y="145.1">ZQ</text>
</g>
<g font-size="1.7" fill="#f00">
<text x="98.9" y="83.2">[5]</text>
<text x="98.9" y="81.2">[5]</text>
<text x="98.9" y="79.3">[5]</text>
<text x="102.9" y="83.2">DDR3_A2</text>
<text x="102.9" y="81.2">DDR3_A1</text>
<text x="102.9" y="79.3">DDR3_A0</text>
<text x="126.8" y="80.1">DDR3_A1</text>
<text x="126.8" y="78.1">DDR3_A0</text>
<text x="126.8" y="82">DDR3_A2</text>
<text x="126.8" y="83.9">DDR3_A3</text>
<text x="178" y="83.9">DDR3_D1</text>
<text x="178" y="82">DDR3_D0</text>
<text x="202.7" y="83.2">DDR3_D0</text>
<text x="213" y="83.2">[5]</text>
<text x="98.9" y="89">[5]</text>
<text x="98.9" y="87">[5]</text>
<text x="98.9" y="85.1">[5]</text>
<text x="102.9" y="89">DDR3_A5</text>
<text x="102.9" y="87">DDR3_A4</text>
<text x="102.9" y="85.1">DDR3_A3</text>
<text x="126.8" y="85.9">DDR3_A4</text>
<text x="126.8" y="87.8">DDR3_A5</text>
<text x="126.8" y="89.7">DDR3_A6</text>
<text x="178" y="87.8">DDR3_D3</text>
<text x="178" y="89.7">DDR3_D4</text>
<text x="178" y="85.9">DDR3_D2</text>
<text x="202.7" y="85.1">DDR3_D1</text>
<text x="202.7" y="87">DDR3_D2</text>
<text x="202.7" y="89">DDR3_D3</text>
<text x="213" y="85.1">[5]</text>
<text x="213" y="87">[5]</text>
<text x="213" y="89">[5]</text>
<text x="98.9" y="94.7">[5]</text>
<text x="98.9" y="92.8">[5]</text>
<text x="98.9" y="90.9">[5]</text>
<text x="102.9" y="94.7">DDR3_A8</text>
<text x="102.9" y="92.8">DDR3_A7</text>
<text x="102.9" y="90.9">DDR3_A6</text>
<text x="126.8" y="93.6">DDR3_A8</text>
<text x="126.8" y="91.7">DDR3_A7</text>
<text x="126.8" y="95.5">DDR3_A9</text>
<text x="178" y="95.5">DDR3_D7</text>
<text x="178" y="91.7">DDR3_D5</text>
<text x="178" y="93.6">DDR3_D6</text>
<text x="202.7" y="92.8">DDR3_D5</text>
<text x="202.7" y="94.7">DDR3_D6</text>
<text x="202.7" y="90.9">DDR3_D4</text>
<text x="213" y="92.8">[5]</text>
<text x="213" y="94.7">[5]</text>
<text x="213" y="90.9">[5]</text>
<text x="98.9" y="100.5">[5]</text>
<text x="98.9" y="98.6">[5]</text>
<text x="98.9" y="96.7">[5]</text>
<text x="102.9" y="100.5">DDR3_A11</text>
<text x="102.9" y="98.6">DDR3_A10</text>
<text x="102.9" y="96.7">DDR3_A9</text>
<text x="126.8" y="97.4">DDR3_A10</text>
<text x="126.8" y="99.4">DDR3_A11</text>
<text x="126.8" y="101.3">DDR3_A12</text>
<text x="178" y="97.4">DDR3_D8</text>
<text x="178" y="99.4">DDR3_D9</text>
<text x="178" y="101.3">DDR3_D10</text>
<text x="202.7" y="96.7">DDR3_D7</text>
<text x="202.7" y="98.6">DDR3_D8</text>
<text x="202.7" y="100.5">DDR3_D9</text>
<text x="213" y="96.7">[5]</text>
<text x="213" y="98.6">[5]</text>
<text x="213" y="100.5">[5]</text>
<text x="98.9" y="106.3">[5]</text>
<text x="98.9" y="104.4">[5]</text>
<text x="98.9" y="102.5">[5]</text>
<text x="102.9" y="106.3">DDR3_A14</text>
<text x="102.9" y="104.4">DDR3_A13</text>
<text x="102.9" y="102.5">DDR3_A12</text>
<text x="126.8" y="105.2">DDR3_A14</text>
<text x="126.8" y="103.2">DDR3_A13</text>
<text x="178" y="105.2">DDR3_D12</text>
<text x="178" y="107.1">DDR3_D13</text>
<text x="178" y="103.2">DDR3_D11</text>
<text x="202.7" y="104.4">DDR3_D11</text>
<text x="202.7" y="106.3">DDR3_D12</text>
<text x="202.7" y="102.5">DDR3_D10</text>
<text x="213.9" y="104.4">[5]</text>
<text x="213.9" y="106.3">[5]</text>
<text x="213.9" y="102.5">[5]</text>
<text x="126.8" y="112.9">DDR3_CKE</text>
<text x="126.8" y="109">DDR3_CKP</text>
<text x="126.8" y="111">DDR3_CKN</text>
<text x="178" y="109">DDR3_D14</text>
<text x="178" y="111">DDR3_D15</text>
<text x="202.7" y="112.1">DDR3_D15</text>
<text x="202.7" y="108.3">DDR3_D13</text>
<text x="202.7" y="110.2">DDR3_D14</text>
<text x="213.9" y="112.1">[5]</text>
<text x="213.9" y="108.3">[5]</text>
<text x="213.9" y="110.2">[5]</text>
<text x="38.1" y="114.8">DDR3_CKP</text>
<text x="98.9" y="114">[5]</text>
<text x="98.9" y="119.8">[5]</text>
<text x="102.9" y="114">DDR3_CKE</text>
<text x="102.9" y="119.8">DDR3_nRST</text>
<text x="126.8" y="118.7">DDR3_nRST</text>
<text x="178" y="116.7">DDR3_DQS_P0</text>
<text x="178" y="118.7">DDR3_DQS_N0</text>
<text x="202.7" y="119.8">DDR3_DQS_N0</text>
<text x="202.7" y="117.9">DDR3_DQS_P0</text>
<text x="217.6" y="117.9">[5]</text>
<text x="217.8" y="119.8">[5]</text>
<text x="98.9" y="123.7">[5]</text>
<text x="98.9" y="125.6">[5]</text>
<text x="102.9" y="123.7">DDR3_nWE</text>
<text x="102.9" y="125.6">DDR3_nRAS</text>
<text x="126.8" y="124.5">DDR3_nRAS</text>
<text x="126.8" y="122.5">DDR3_nWE</text>
<text x="126.8" y="120.6">DDR3_nCS</text>
<text x="178" y="120.6">DDR3_DQS_P1</text>
<text x="178" y="122.5">DDR3_DQS_N1</text>
<text x="202.7" y="121.8">DDR3_DQS_P1</text>
<text x="202.7" y="123.7">DDR3_DQS_N1</text>
<text x="217.6" y="121.8">[5]</text>
<text x="217.8" y="123.7">[5]</text>
<text x="38.1" y="131.2">DDR3_CKN</text>
<text x="98.9" y="131.4">[5]</text>
<text x="98.9" y="127.6">[5]</text>
<text x="102.9" y="131.4">DDR3_BA0</text>
<text x="102.9" y="127.6">DDR3_nCAS</text>
<text x="126.8" y="130.3">DDR3_BA0</text>
<text x="126.8" y="126.4">DDR3_nCAS</text>
<text x="98.9" y="133.3">[5]</text>
<text x="98.9" y="135.3">[5]</text>
<text x="102.9" y="133.3">DDR3_BA1</text>
<text x="102.9" y="135.3">DDR3_BA2</text>
<text x="126.8" y="138">DDR3_DM0</text>
<text x="126.8" y="132.2">DDR3_BA1</text>
<text x="126.8" y="134.1">DDR3_BA2</text>
<text x="38.1" y="139.9">DDR3_nRST</text>
<text x="98.9" y="141.1">[5]</text>
<text x="98.9" y="139.1">[5]</text>
<text x="102.9" y="141.1">DDR3_DM1</text>
<text x="102.9" y="139.1">DDR3_DM0</text>
<text x="126.8" y="139.9">DDR3_DM1</text>
<text x="126.8" y="143.8">DDR3_ODT</text>
<text x="98.9" y="144.9">[5]</text>
<text x="102.9" y="144.9">DDR3_ODT</text>
<text x="37.1" y="162.1">DDR3_nCS</text>
</g>
<g font-size="1.7" fill="#00f">
<text x="98.9" y="110.2">[5]</text>
<text x="98.9" y="112.1">[5]</text>
<text x="102.9" y="110.2">DDR3_CLK_P</text>
<text x="102.9" y="112.1">DDR3_CLK_N</text>
</g>
<g font-size="1.4">
<text x="30.9" y="11.7">5</text>
<text x="88.8" y="11.7">4</text>
<text x="146.7" y="11.7">3</text>
<text x="204.7" y="11.7">2</text>
<text x="262.6" y="11.7">1</text>
<text x=".5" y="36.3">D</text>
<text x="292" y="36.3">D</text>
<text x=".5" y="82.1">C</text>
<text x="292" y="82.1">C</text>
<text x=".5" y="128">B</text>
<text x="292" y="128">B</text>
<text x=".5" y="173.8">A</text>
<text x="292" y="173.8">A</text>
<text x="30.9" y="197">5</text>
<text x="88.8" y="197">4</text>
<text x="146.7" y="197">3</text>
<text x="204.7" y="197">2</text>
<text x="262.6" y="197">1</text>
</g>
</svg>
